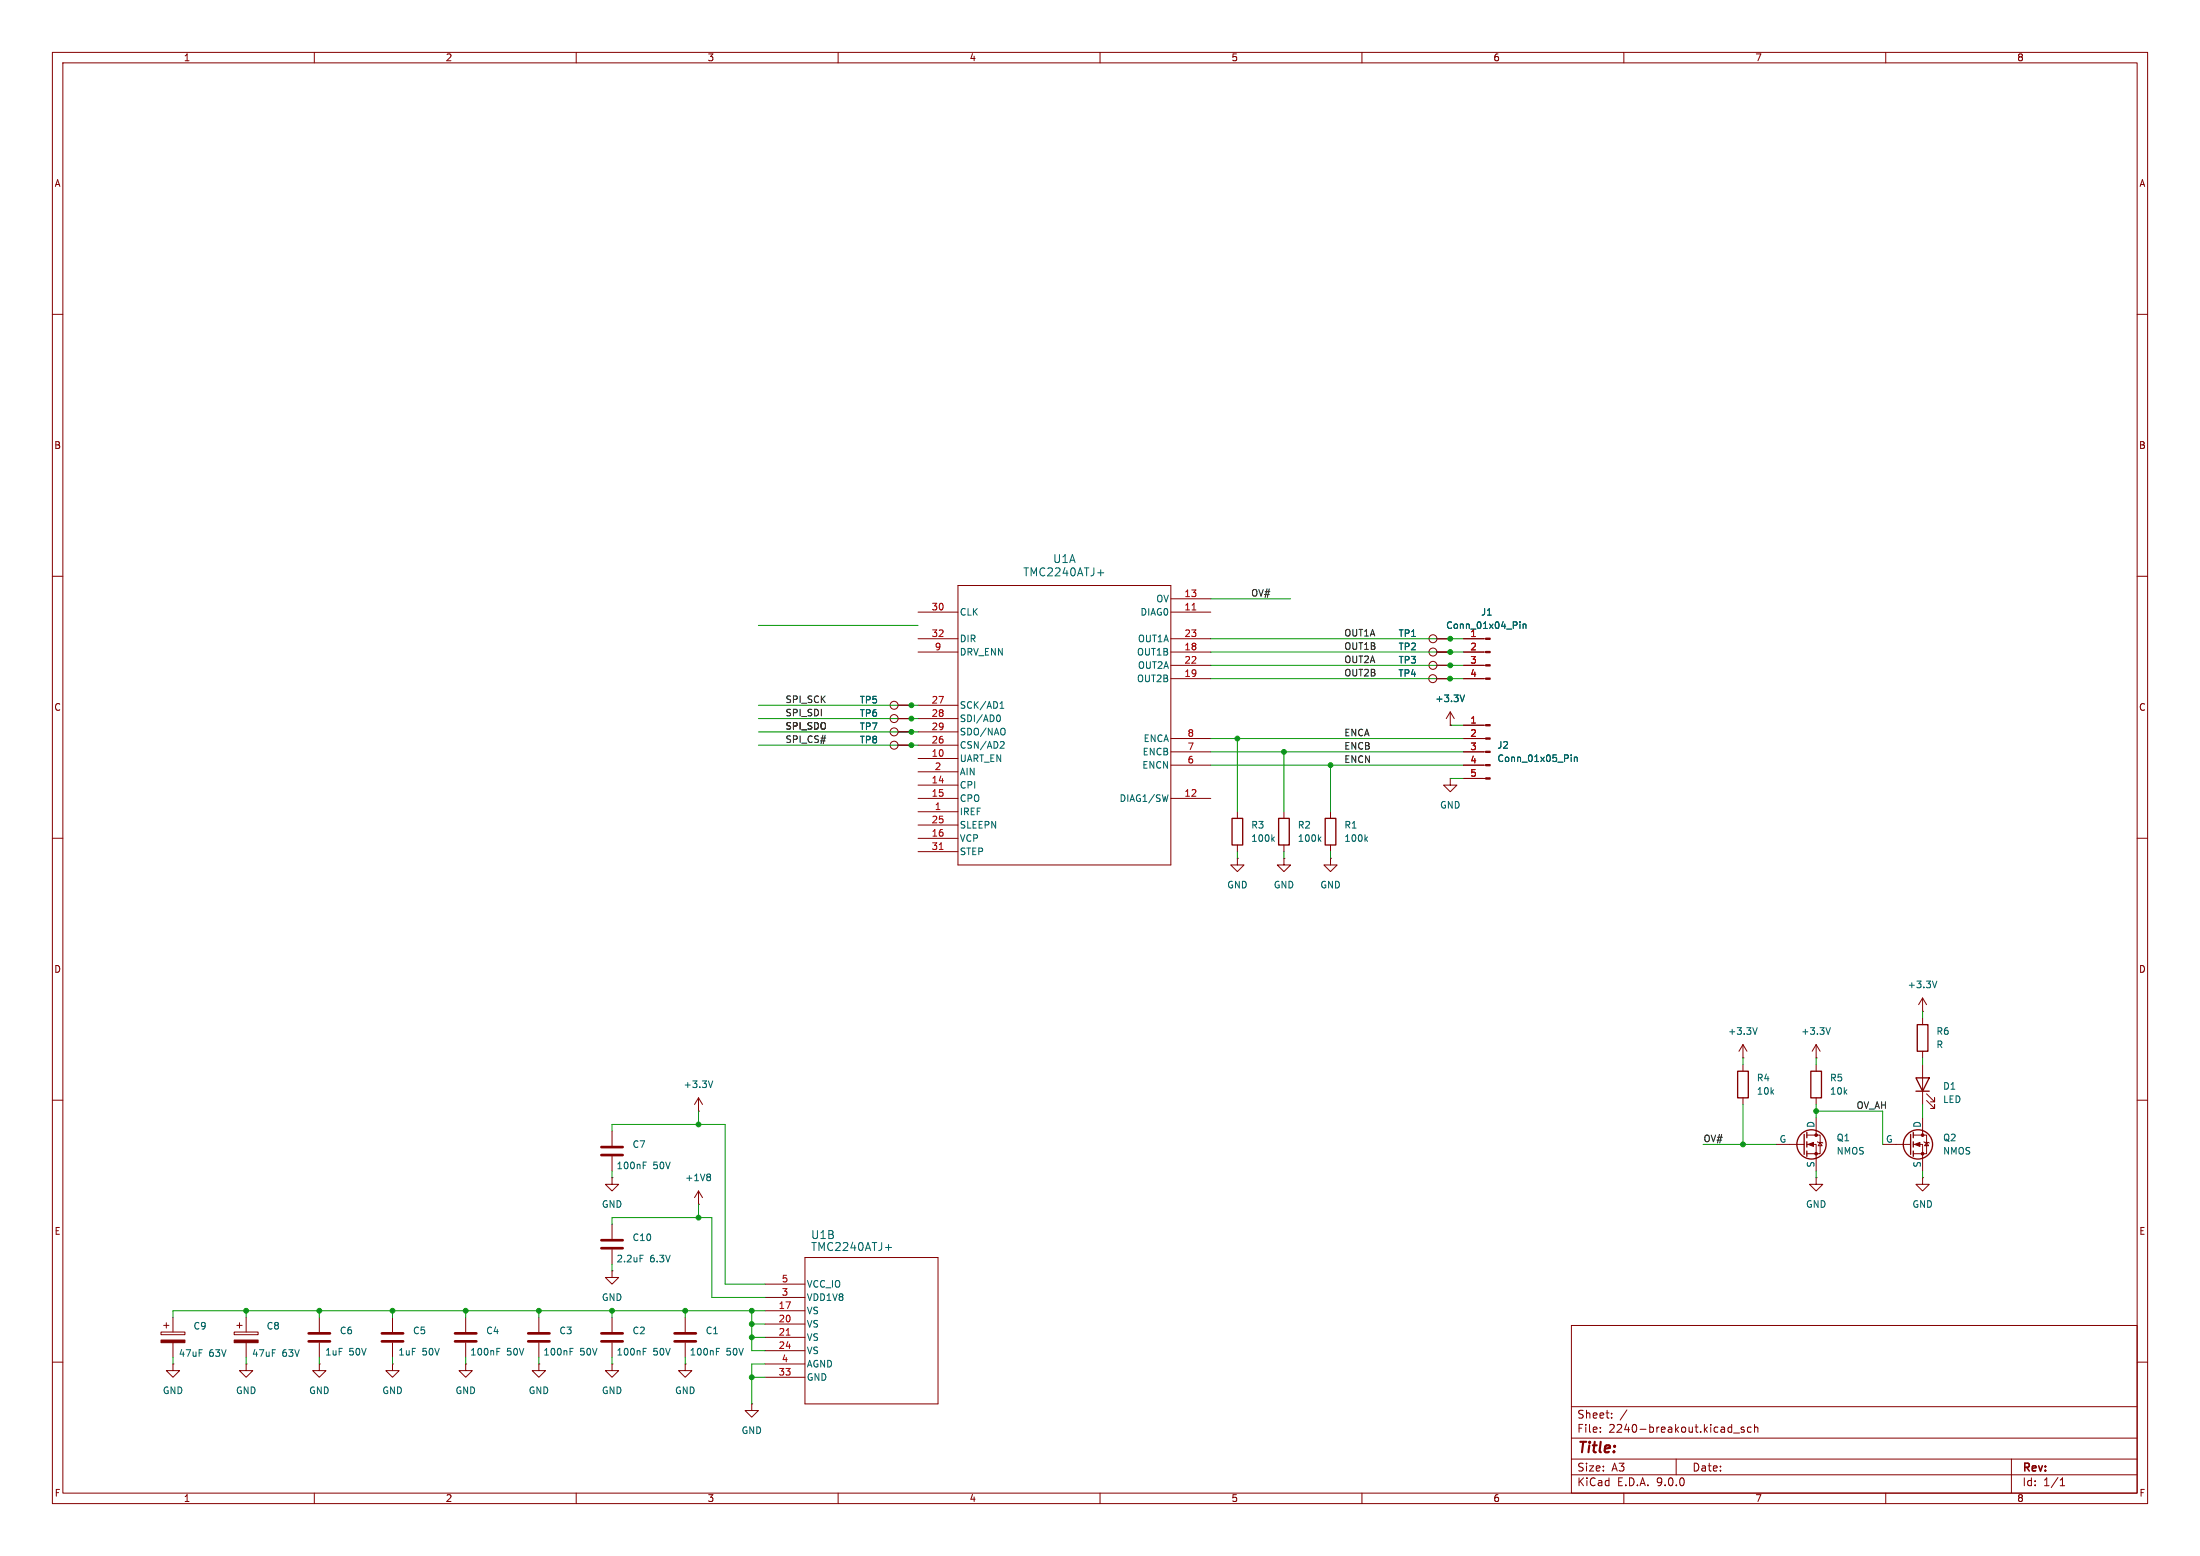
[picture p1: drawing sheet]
<svg xmlns="http://www.w3.org/2000/svg" width="420mm" height="297mm" viewBox="0 0 420 297" stroke-linecap="round" stroke-linejoin="round" font-family="sans-serif">
<g fill="none" stroke="#840000" stroke-width=".19">
<path d="M10 10h400v277h-400zM12 12h396v273h-396zM60 10v2M110 10v2M160 10v2M210 10v2M260 10v2M310 10v2M360 10v2M10 60h2M408 60h2M10 110h2"/>
<path d="M175.3 116.8h7.6M182.9 111.8h40.6v53.3h-40.6zM223.5 116.8h7.6M223.5 114.3h7.6M408 110h2M171.4 139.7h2.6M171.4 134.6h2.6M171.4 137.2h2.6M175.3 139.7h7.6M175.3 134.6h7.6M175.3 137.2h7.6M175.3 121.9h7.6"/>
<path d="M175.3 124.5h7.6M223.5 121.9h7.6M223.5 124.5h7.6M223.5 127h7.6M223.5 129.5h7.6M274.3 129.5h2.5M274.3 121.9h2.6M274.3 124.5h2.6M274.3 127h2.6M276.9 138.4h.1M276.9 135.9l-.8 1.3M276.9 135.9l.7 1.3"/>
<path d="M276.9 135.9v2.5M279.4 121.9h4.2M279.4 124.5h4.2M279.4 127h4.2M279.4 129.5h4.2M279.4 138.4h4.2M10 160h2M171.4 142.2h2.6M175.3 142.2h7.6M175.3 144.8h7.6M175.3 147.3h7.6M175.3 149.9h7.6"/>
<path d="M175.3 152.4h7.6M175.3 154.9h7.6M175.3 157.5h7.6M223.5 152.4h7.6M223.5 141h7.6M223.5 143.5h7.6M223.5 146.1h7.6M236.2 154.9v1.3M245.1 154.9v1.3M254 154.9v1.3M276.9 148.6v1.3h1.2l-1.2 1.2-1.3-1.2h1.3M276.9 148.6h.1"/>
<path d="M279.4 141h4.2M279.4 143.5h4.2M279.4 146.1h4.2M279.4 148.6h4.2M408 160h2M175.3 160h7.6M175.3 162.6h7.6M236.2 163.8v1.3h1.3l-1.3 1.3-1.3-1.3h1.3M236.2 163.8h.1M236.2 161.3v1.3M245.1 163.8v1.3h1.3l-1.3 1.3-1.3-1.3h1.3M245.1 163.8h.1"/>
<path d="M245.1 161.3v1.3M254 163.8v1.3h1.3l-1.3 1.3-1.3-1.3h1.3M254 163.8h.1M254 161.3v1.3M332.7 199.4l-.7 1.3M332.7 199.4l.8 1.3M332.7 199.4v2.5M346.7 199.4v2.5M346.7 199.4l-.8 1.3M346.7 199.4l.8 1.3M367 193h.1M367 190.5v2.5"/>
<path d="M367 194.3v1.3M367 190.5l-.7 1.3M367 190.5l.8 1.3M10 210h2M116.8 215.9v2.8M133.3 212.1h.1M133.3 209.6l-.7 1.2M133.3 209.6l.8 1.2M133.3 209.6v2.5M332.7 201.9h.1M332.7 203.2v1.3M332.7 209.6v1.2"/>
<path d="M339.1 218.4h5.3M344.9 216.7h2.6v3.5h-2.6M344.9 218.4h1.8v5.1M346.7 201.9h.1M346.7 203.2v1.3M346.7 209.6v1.2M346.7 213.4v3.3M347 217.9l1 .3M347.5 218.1l.4 .6h-.8zM359.4 218.4h5.3M365.3 216.7h2.5v3.5h-2.5M365.3 218.4h1.7v5.1"/>
<path d="M367 200.7v1.2M367 203.2v7.6M367 213.4v3.3M367.3 217.9l1 .3M367.8 218.1l.4 .6h-.8zM367.8 210.1l1.5 1.5v-.8v.8h-.7M367.8 208.8l1.5 1.5v-.7v.7h-.7M408 210h2M116.8 224.8v1.3h1.3l-1.3 1.2-1.2-1.2h1.2M116.8 224.8h.1M116.8 220.7v2.8M116.8 233.7v2.8"/>
<path d="M116.8 238.5v2.8M133.3 229.9h.1M133.3 227.3v2.6M133.3 227.3l-.7 1.3M133.3 227.3l.8 1.3M346.7 224.8v1.3h1.3l-1.3 1.2-1.3-1.2h1.3M346.7 224.8h.1M367 224.8v1.3h1.3l-1.3 1.2-1.2-1.2h1.2M367 224.8h.1M30.7 254.3h4.6v.5h-4.6zM31.2 253h1.1M31.7 252.5v1"/>
<path d="M33 251.5v2.8M33 256.3v2.8M44.7 254.3h4.6v.5h-4.6zM45.2 253h1M45.7 252.5v1M47 251.5v2.8M47 256.3v2.8M61 251.5v2.8M61 256.3v2.8M74.9 251.5v2.8M74.9 256.3v2.8M88.9 251.5v2.8"/>
<path d="M88.9 256.3v2.8M102.9 251.5v2.8M102.9 256.3v2.8M116.8 242.6v1.2h1.3l-1.3 1.3-1.2-1.3h1.2M116.8 242.6h.1M116.8 251.5v2.8M116.8 256.3v2.8M130.8 251.5v2.8M130.8 256.3v2.8M146 245.1h7.7M146 247.6h7.7M146 250.2h7.7"/>
<path d="M146 252.7h7.7M146 255.3h7.7M146 257.8h7.7M153.7 240h25.4v28h-25.4zM300 253h108v32h-108zM10 260h2M33 260.3v1.3h1.3l-1.3 1.3-1.3-1.3h1.3M33 260.3h.1M47 260.3v1.3h1.3l-1.3 1.3-1.3-1.3h1.3M47 260.3h.1M61 260.3v1.3h1.2l-1.2 1.3-1.3-1.3h1.3M61 260.3h.1"/>
<path d="M74.9 260.3v1.3h1.3l-1.3 1.3-1.2-1.3h1.2M74.9 260.3h.1M88.9 260.3v1.3h1.3l-1.3 1.3-1.3-1.3h1.3M88.9 260.3h.1M102.9 260.3v1.3h1.2l-1.2 1.3-1.3-1.3h1.3M102.9 260.3h.1M116.8 260.3v1.3h1.3l-1.3 1.3-1.2-1.3h1.2M116.8 260.3h.1M130.8 260.3v1.3h1.3l-1.3 1.3-1.3-1.3h1.3M130.8 260.3h.1M143.5 268v1.2h1.3l-1.3 1.3-1.3-1.3h1.3M143.5 268h.1"/>
<path d="M146 260.3h7.7M146 262.9h7.7M300 278.5h108M300 274.5h108M300 268.5h108M305.5 273.2v.2M305.5 272.5v.1M307.7 270.5v.2M307.7 269.8v.1M310.6 269.1l-1.3 1.9M320 278.5v3M330.9 273.5h1.2"/>
<path d="M332.9 272.5l-.3-.1-.2 .2v.2l.5 .2v.3h-.5M334.3 272.5l-.4-.1-.3 .3 .1 .6h.6M334.9 272.5l.3-.1 .3 .1 .1 .9M334.9 271.9v1.5M384 278.5v6.5M408 260h2M60 285v2M110 285v2M160 285v2M210 285v2M260 285v2M300 281.5h108"/>
<path d="M310 285v2M360 285v2M393.3 283.6h.9M393.3 282.5l.4-.4v1.5"/>
<circle cx="170.7" cy="139.7" r=".76"/>
<circle cx="170.7" cy="137.2" r=".76"/>
<circle cx="170.7" cy="134.6" r=".76"/>
<circle cx="273.5" cy="129.5" r=".76"/>
<circle cx="273.6" cy="121.9" r=".76"/>
<circle cx="273.6" cy="124.5" r=".76"/>
<circle cx="273.6" cy="127" r=".76"/>
<circle cx="170.7" cy="142.2" r=".76"/>
</g>
<g fill="none" stroke="#006464" stroke-width=".19">
<path d="M209.5 109.3h1.2M290.2 118.7v.1M290.2 119.1v.9M290.8 119.1v.9M290.8 119.2l.2-.1 .3 .1v.8M190.6 136.5a.68 .68 0 0 1 .4 .6 .68 .68 0 0 1-.4 .6M190.9 135.2h.7M190.9 134.3l.4-.4v1.3M191.8 139.2v.9M279.6 132.7l-.4 1.2M191.2 141.5l.4 .1 .1 .3-.8 .9h.8M223 151.7l-.3 1.3"/>
<path d="M243.3 159.8l-.5 .4M252.2 159.8l-.5 .4M261.1 159.8l-.5 .4M300 144.1v.1M300 144.5v.9M300.6 144.5v.9M300.6 144.6l.1-.1 .3 .1 .1 .8M242.9 160.1l.4 .5M251.8 160.1l.4 .5M260.7 160.1l.4 .5M335.5 196.2l-.5 1.2M349.4 196.2l-.4 1.2"/>
<path d="M369.8 187.3l-.5 1.2M136.1 206.3l-.5 1.3M122.2 239.6h.6M122.8 222.4h.4M122.8 221.8h.6M135.4 224.1l.2 .2-.2 .3 .2 .3v.2l-.2 .3M169 238.1h1.2M94.9 258h.4M94.9 257.4h.6M108.8 258h.4M108.8 257.4h.6M122.8 258h.4"/>
<path d="M122.8 257.4h.6M136.8 258h.4M136.8 257.4h.6"/>
</g>
<g fill="none" stroke="#840000" stroke-width=".25">
<path d="M235.2 156.2h2v5.1h-2zM244.1 156.2h2v5.1h-2zM253 156.2h2v5.1h-2zM366 195.6h2v5.1h-2zM331.7 204.5h2.1v5.1h-2.1zM344.4 216.5v3.8M344.9 216.2v1M344.9 217.9v1M344.9 219.7v1M345.7 204.5h2v5.1h-2zM364.7 216.5v3.8M365.3 216.2v1"/>
<path d="M365.3 217.9v1M365.3 219.7v1M365.8 205.7h2.5l-1.3 2.6zM365.8 208.3h2.5"/>
<circle cx="345.8" cy="218.4" r="2.79"/>
<circle cx="366.1" cy="218.4" r="2.79"/>
</g>
<path d="M227.6 116.4h.7M179.3 162.1h.7M150.1 254.9h.7" fill="none" stroke="#a90000" stroke-width=".19"/>
<g fill="#840000" stroke="#840000" stroke-width=".19">
<path d="M345.2 218.4l1-.3v.7z"/>
<path d="M365.5 218.4l1-.3v.7z"/>
<path d="M44.7 255.8h4.6v.5h-4.6z"/>
<path d="M30.7 255.8h4.6v.5h-4.6z"/>
<path d="M283.6 121.8h.9v.2h-.9z"/>
<path d="M283.6 124.3h.9v.3h-.9z"/>
<path d="M283.6 126.9h.9v.2h-.9z"/>
<path d="M283.6 129.4h.9v.3h-.9z"/>
<path d="M283.6 138.3h.9v.3h-.9z"/>
<path d="M283.6 140.8h.9v.3h-.9z"/>
<path d="M283.6 143.4h.9v.2h-.9z"/>
<path d="M283.6 145.9h.9v.3h-.9z"/>
<path d="M283.6 148.5h.9v.2h-.9z"/>
<circle cx="346.7" cy="216.7" r=".25"/>
<circle cx="346.7" cy="220.2" r=".25"/>
<circle cx="367" cy="216.7" r=".25"/>
<circle cx="367" cy="220.2" r=".25"/>
</g>
<g fill="none" stroke="#840000" stroke-width=".51">
<path d="M114.8 218.9h4.1M114.8 236.7h4.1M114.8 238.3h4.1M114.8 220.5h4.1M58.9 254.5h4.1M58.9 256h4.1M72.9 254.5h4.1M72.9 256h4.1M86.9 254.5h4M86.9 256h4M100.8 254.5h4.1M100.8 256h4.1"/>
<path d="M114.8 254.5h4.1M114.8 256h4.1M128.8 254.5h4M128.8 256h4"/>
</g>
<g fill="none" stroke="#009600" stroke-width=".19">
<path d="M144.8 119.4h30.5M231.1 114.3h15.3M144.8 137.2h30.5M144.8 139.7h30.5M144.8 134.6h30.5M231.1 124.5h48.3M231.1 121.9h48.3M231.1 129.5h48.3M231.1 127h48.3M276.9 138.4h2.5M144.8 142.2h30.5M231.1 141h48.3"/>
<path d="M231.1 143.5h48.3M231.1 146.1h48.3M236.2 141v13.9M245.1 143.5v11.4M254 146.1v8.8M276.9 148.6h2.5M236.2 162.6v1.2M245.1 162.6v1.2M254 162.6v1.2M367 193v1.3M116.8 215.9v-1.3h21.6v30.5h7.6M133.3 212.1v2.5"/>
<path d="M325.1 218.4h14M332.7 201.9v1.3M332.7 210.8v7.6M346.7 201.9v1.3M346.7 210.8v2.6M346.7 212.1h12.7v6.3M367 201.9v1.3M367 210.8v2.6M116.8 233.7v-1.3h19.1v15.2h10.1M116.8 223.5v1.3M133.3 229.9v2.5M346.7 223.5v1.3"/>
<path d="M367 223.5v1.3M33 259.1v1.2M47 250.2v1.3M47 259.1v1.2M61 250.2v1.3M61 259.1v1.2M74.9 250.2v1.3M74.9 259.1v1.2M88.9 250.2v1.3M88.9 259.1v1.2M102.9 250.2v1.3M102.9 259.1v1.2"/>
<path d="M116.8 241.3v1.3M116.8 250.2v1.3M116.8 259.1v1.2M130.8 250.2v1.3M130.8 259.1v1.2M143.5 250.2v7.6h2.5M143.5 255.3h2.5M143.5 252.7h2.5M146 250.2h-113v1.3M143.5 262.9h2.5M146 260.3h-2.5v7.7"/>
</g>
<g fill="#009600" stroke="#009600" stroke-width=".19">
<circle cx="245.1" cy="143.5" r=".46"/>
<circle cx="254" cy="146.1" r=".46"/>
<circle cx="236.2" cy="141" r=".46"/>
<circle cx="61" cy="250.2" r=".46"/>
<circle cx="47" cy="250.2" r=".46"/>
<circle cx="74.9" cy="250.2" r=".46"/>
<circle cx="88.9" cy="250.2" r=".46"/>
<circle cx="143.5" cy="250.2" r=".46"/>
<circle cx="133.3" cy="232.4" r=".46"/>
<circle cx="133.3" cy="214.6" r=".46"/>
<circle cx="276.9" cy="121.9" r=".46"/>
<circle cx="276.9" cy="127" r=".46"/>
<circle cx="276.8" cy="129.5" r=".46"/>
<circle cx="276.9" cy="124.5" r=".46"/>
<circle cx="130.8" cy="250.2" r=".46"/>
<circle cx="116.8" cy="250.2" r=".46"/>
<circle cx="143.5" cy="252.7" r=".46"/>
<circle cx="143.5" cy="255.3" r=".46"/>
<circle cx="143.5" cy="262.9" r=".46"/>
<circle cx="102.9" cy="250.2" r=".46"/>
<circle cx="346.7" cy="212.1" r=".46"/>
<circle cx="332.7" cy="218.4" r=".46"/>
<circle cx="174" cy="134.6" r=".46"/>
<circle cx="174" cy="137.2" r=".46"/>
<circle cx="174" cy="142.2" r=".46"/>
<circle cx="174" cy="139.7" r=".46"/>
</g>
<text font-size="2.8" fill="#840000" x="301" y="277.9">Title:</text>
<g font-size="2.1" fill="#006464">
<text x="200.9" y="107.7">U1A</text>
<text x="195.2" y="110.2">TMC2240ATJ+</text>
<text x="154.7" y="236.7">U1B</text>
<text x="154.7" y="239">TMC2240ATJ+</text>
</g>
<g font-size="2.1" fill="#840000">
<text x="301" y="273.7">File:</text>
<text x="301" y="271">Sheet:</text>
<text x="307.1" y="273.7">2240-breakout.kicad_sch</text>
<text x="301" y="281.1">Size:</text>
<text x="307.6" y="281.1">A3</text>
<text x="323" y="281.1">Date:</text>
<text x="386" y="281.3">Rev:</text>
<text x="301" y="283.9">KiCad</text>
<text x="308.7" y="283.9">E.D.A.</text>
<text x="316.3" y="283.9">9.0.0</text>
<text x="386" y="283.9">Id:</text>
<text x="390.1" y="283.9">1/1</text>
</g>
<g font-size="1.8" fill="#840000">
<text x="35" y="11.9">1</text>
<text x="85" y="11.9">2</text>
<text x="135" y="11.9">3</text>
<text x="185" y="11.9">4</text>
<text x="235" y="11.9">5</text>
<text x="285" y="11.9">6</text>
<text x="335" y="11.9">7</text>
<text x="385" y="11.9">8</text>
<text x="10.3" y="35.9">A</text>
<text x="408.3" y="35.9">A</text>
<text x="10.3" y="85.9">B</text>
<text x="408.2" y="85.9">B</text>
<text x="10.3" y="135.9">C</text>
<text x="408.2" y="135.9">C</text>
<text x="10.3" y="185.9">D</text>
<text x="408.2" y="185.9">D</text>
<text x="10.3" y="235.9">E</text>
<text x="408.3" y="235.9">E</text>
<text x="10.3" y="285.9">F</text>
<text x="35" y="286.9">1</text>
<text x="85" y="286.9">2</text>
<text x="135" y="286.9">3</text>
<text x="185" y="286.9">4</text>
<text x="235" y="286.9">5</text>
<text x="285" y="286.9">6</text>
<text x="335" y="286.9">7</text>
<text x="385" y="286.9">8</text>
<text x="408.3" y="285.9">F</text>
</g>
<g font-size="1.8" fill="#0f0f0f">
<text x="238.8" y="114">OV#</text>
<text x="256.5" y="124.1">OUT1B</text>
<text x="256.5" y="121.6">OUT1A</text>
<text x="256.5" y="126.7">OUT2A</text>
<text x="256.5" y="129.2">OUT2B</text>
<text x="149.9" y="136.8">SPI_SDI</text>
<text x="149.9" y="134.3">SPI_SCK</text>
<text x="149.9" y="139.4">SPI_SDO</text>
<text x="149.9" y="141.9">SPI_CS#</text>
<text x="256.5" y="143.2">ENCB</text>
<text x="256.5" y="140.6">ENCA</text>
<text x="256.5" y="145.7">ENCN</text>
<text x="354.3" y="211.7">OV_AH</text>
<text x="325.1" y="218.1">OV#</text>
</g>
<g font-size="1.8" fill="#a90000">
<text x="177.8" y="116.6">30</text>
<text x="226" y="114">13</text>
<text x="226" y="116.6">11</text>
<text x="177.8" y="121.7">32</text>
<text x="178.4" y="124.2">9</text>
<text x="226" y="121.7">23</text>
<text x="226" y="124.2">18</text>
<text x="280.6" y="121.7">1</text>
<text x="280.6" y="124.2">2</text>
<text x="226" y="126.7">22</text>
<text x="226" y="129.3">19</text>
<text x="280.6" y="126.7">3</text>
<text x="280.6" y="129.3">4</text>
<text x="177.8" y="134.4">27</text>
<text x="177.8" y="136.9">28</text>
<text x="177.8" y="139.4">29</text>
<text x="177.8" y="142">26</text>
<text x="226.6" y="140.7">8</text>
<text x="226.6" y="143.3">7</text>
<text x="280.6" y="138.2">1</text>
<text x="280.6" y="140.7">2</text>
<text x="280.6" y="143.3">3</text>
<text x="177.8" y="144.5">10</text>
<text x="177.8" y="149.6">14</text>
<text x="178.4" y="147.1">2</text>
<text x="226.6" y="145.8">6</text>
<text x="280.6" y="145.8">4</text>
<text x="280.6" y="148.3">5</text>
<text x="177.8" y="152.1">15</text>
<text x="178.4" y="154.7">1</text>
<text x="226" y="152.1">12</text>
<text x="177.8" y="157.2">25</text>
<text x="177.8" y="159.8">16</text>
<text x="177.8" y="162.3">31</text>
<text x="149.2" y="244.9">5</text>
<text x="148.5" y="249.9">17</text>
<text x="149.2" y="247.4">3</text>
<text x="148.5" y="252.5">20</text>
<text x="148.5" y="255">21</text>
<text x="148.5" y="257.6">24</text>
<text x="148.5" y="262.6">33</text>
<text x="149.2" y="260.1">4</text>
</g>
<g font-size="1.8" fill="#006464">
<text x="183.1" y="117.7">CLK</text>
<text x="217.6" y="117.7">DIAG0</text>
<text x="220.6" y="115.2">OV</text>
<text x="282.7" y="117.7">J1</text>
<text x="183.1" y="122.8">DIR</text>
<text x="183.1" y="125.3">DRV_ENN</text>
<text x="217" y="125.3">OUT1B</text>
<text x="217.1" y="122.8">OUT1A</text>
<text x="266.9" y="124.3">TP2</text>
<text x="266.9" y="121.8">TP1</text>
<text x="276" y="120.2">Conn_01x04_Pin</text>
<text x="217" y="130.4">OUT2B</text>
<text x="217.1" y="127.9">OUT2A</text>
<text x="266.9" y="129.4">TP4</text>
<text x="266.9" y="126.8">TP3</text>
<text x="164" y="134.5">TP5</text>
<text x="164" y="137">TP6</text>
<text x="183.1" y="135.5">SCK/AD1</text>
<text x="273.9" y="134.2">+3.3V</text>
<text x="164" y="139.5">TP7</text>
<text x="164" y="142.1">TP8</text>
<text x="183.1" y="138">SDI/AD0</text>
<text x="183.1" y="140.6">SDO/NAO</text>
<text x="183.1" y="143.1">CSN/AD2</text>
<text x="218.2" y="141.8">ENCA</text>
<text x="285.8" y="143.1">J2</text>
<text x="183.1" y="145.6">UART_EN</text>
<text x="183.1" y="148.2">AIN</text>
<text x="218" y="146.9">ENCN</text>
<text x="218" y="144.4">ENCB</text>
<text x="285.8" y="145.6">Conn_01x05_Pin</text>
<text x="183.1" y="150.7">CPI</text>
<text x="183.1" y="153.3">CPO</text>
<text x="183.1" y="155.8">IREF</text>
<text x="213.6" y="153.3">DIAG1/SW</text>
<text x="274.8" y="154.5">GND</text>
<text x="183.1" y="158.3">SLEEPN</text>
<text x="183.1" y="160.9">VCP</text>
<text x="238.8" y="158.3">R3</text>
<text x="238.8" y="160.9">100k</text>
<text x="247.7" y="158.3">R2</text>
<text x="247.7" y="160.9">100k</text>
<text x="256.5" y="158.3">R1</text>
<text x="256.5" y="160.9">100k</text>
<text x="183.1" y="163.4">STEP</text>
<text x="234.2" y="169.8">GND</text>
<text x="243.1" y="169.8">GND</text>
<text x="252" y="169.8">GND</text>
<text x="364.1" y="188.8">+3.3V</text>
<text x="329.8" y="197.7">+3.3V</text>
<text x="343.8" y="197.7">+3.3V</text>
<text x="369.6" y="197.7">R6</text>
<text x="369.6" y="200.3">R</text>
<text x="130.4" y="207.9">+3.3V</text>
<text x="335.3" y="206.6">R4</text>
<text x="335.3" y="209.1">10k</text>
<text x="349.3" y="206.6">R5</text>
<text x="349.3" y="209.1">10k</text>
<text x="370.8" y="208.2">D1</text>
<text x="346.5" y="215.4" transform="rotate(-90 346.5 215.4)">D</text>
<text x="366.8" y="215.4" transform="rotate(-90 366.8 215.4)">D</text>
<text x="370.8" y="210.7">LED</text>
<text x="120.7" y="219.3">C7</text>
<text x="339.6" y="218.2">G</text>
<text x="350.5" y="220.6">NMOS</text>
<text x="350.5" y="218">Q1</text>
<text x="359.9" y="218.2">G</text>
<text x="370.8" y="220.6">NMOS</text>
<text x="370.8" y="218">Q2</text>
<text x="117.6" y="223.4">100nF</text>
<text x="124.6" y="223.4">50V</text>
<text x="130.7" y="225.7">+1V8</text>
<text x="346.5" y="223" transform="rotate(-90 346.5 223)">S</text>
<text x="366.8" y="223" transform="rotate(-90 366.8 223)">S</text>
<text x="114.8" y="230.7">GND</text>
<text x="344.7" y="230.7">GND</text>
<text x="365" y="230.7">GND</text>
<text x="120.7" y="237.1">C10</text>
<text x="117.6" y="241.1">2.2uF</text>
<text x="124" y="241.1">6.3V</text>
<text x="153.9" y="246">VCC_IO</text>
<text x="114.8" y="248.5">GND</text>
<text x="153.9" y="248.5">VDD1V8</text>
<text x="153.9" y="251.1">VS</text>
<text x="36.8" y="254">C9</text>
<text x="50.8" y="254">C8</text>
<text x="64.8" y="254.9">C6</text>
<text x="78.7" y="254.9">C5</text>
<text x="92.7" y="254.9">C4</text>
<text x="106.7" y="254.9">C3</text>
<text x="120.7" y="254.9">C2</text>
<text x="134.6" y="254.9">C1</text>
<text x="153.9" y="253.6">VS</text>
<text x="153.9" y="256.1">VS</text>
<text x="34" y="259.2">47uF</text>
<text x="39.9" y="259.2">63V</text>
<text x="48" y="259.2">47uF</text>
<text x="53.8" y="259.2">63V</text>
<text x="62" y="258.9">1uF</text>
<text x="66.6" y="258.9">50V</text>
<text x="76" y="258.9">1uF</text>
<text x="80.6" y="258.9">50V</text>
<text x="89.7" y="258.9">100nF</text>
<text x="96.7" y="258.9">50V</text>
<text x="103.6" y="258.9">100nF</text>
<text x="110.7" y="258.9">50V</text>
<text x="117.6" y="258.9">100nF</text>
<text x="124.6" y="258.9">50V</text>
<text x="131.6" y="258.9">100nF</text>
<text x="138.6" y="258.9">50V</text>
<text x="153.9" y="258.7">VS</text>
<text x="153.9" y="261.2">AGND</text>
<text x="153.9" y="263.8">GND</text>
<text x="31" y="266.3">GND</text>
<text x="45" y="266.3">GND</text>
<text x="58.9" y="266.3">GND</text>
<text x="72.9" y="266.3">GND</text>
<text x="86.9" y="266.3">GND</text>
<text x="100.8" y="266.3">GND</text>
<text x="114.8" y="266.3">GND</text>
<text x="128.8" y="266.3">GND</text>
<text x="141.5" y="273.9">GND</text>
</g>
</svg>
